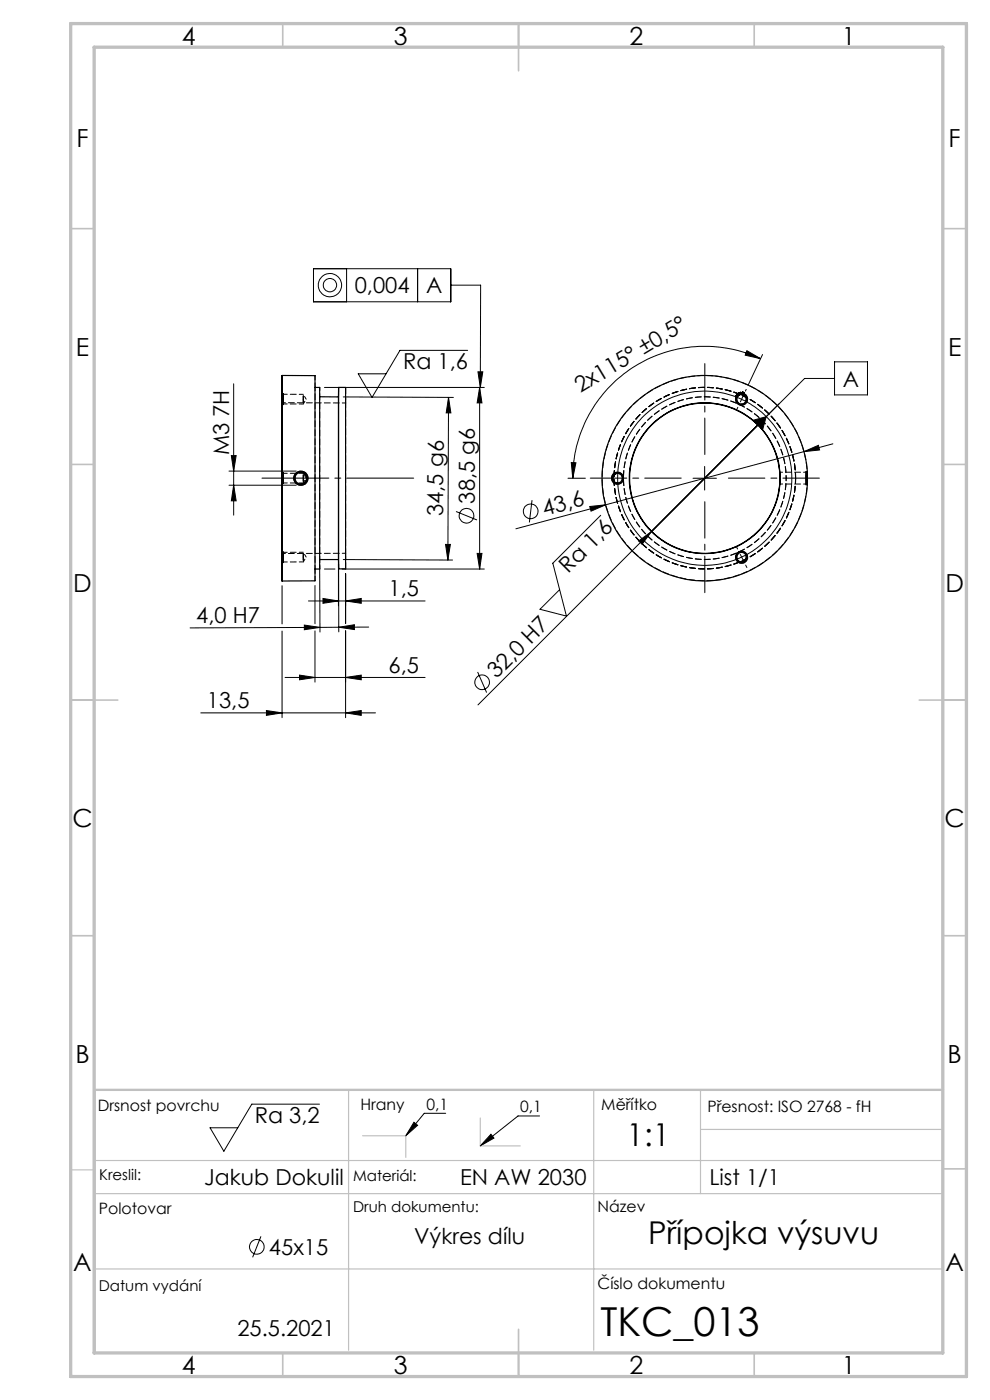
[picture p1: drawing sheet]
<svg xmlns="http://www.w3.org/2000/svg" width="210mm" height="297mm" viewBox="0 0 210 297" stroke-linecap="round" stroke-linejoin="round" font-family="sans-serif">
<g fill="none" stroke="#000" stroke-width=".21">
<path d="M66.5 57h29.1v7h-29.1zM73.5 57v7M88.6 57v7M95.6 60.5h6.4l-.1 21.7M99.2 74.3h-14.4l-5.9 10-2.9-5h5.9M101.4 78.9h1l-.5 3.3zM158.4 74.4l2.9 1.7-3.2-.8zM161.3 76.1a28 28 0 0 0-39.8 25.4M161.7 75.2l-3 6.5M177 76.8h7v7h-7zM48.6 99.9h14.2M49.1 96.7h1l-.5 3.2z"/>
<path d="M49.6 81.4v27.9M60.1 83.4l-.1 2.5zM68.8 82.2h33.9M72.8 84.2l23.4 .1M95.1 84.3l-.1 34.5M95.1 84.3l.5 3.3h-.9zM101.7 82.2l.5 3.3h-1zM101.7 82.2v38.5M121.2 98.1l1 .1-.7 3.3zM149.5 99v5M159.8 89.1l2.7-.7-.7 2.7zM170.5 95.8l3.1-1.3 .2 1z"/>
<path d="M170.5 95.8l-61.1 16.4M171 99.9v3zM176.7 94.2l-6.2 1.6M177 80.3h-6.3l-69.3 69.2M48.6 102.9h14.2M49.6 102.9l.5 3.4h-1zM60 117l.1 2.4zM60.1 100.2v2.5zM67.8 119.7l.1 14.4M72.8 118.7l23.2 .1M94.5 115.5h1l-.5 3.3zM96.7 108.5l4.5 1.8"/>
<path d="M101.2 117.4h1l-.5 3.3zM112.9 106.1l-.6 4.7M120.5 101.5h3.7M125.1 107.5l3.3-.4-3 1.3zM127.4 109.3l-10.1 10.2 2.9 11.2-5.7-1.4 4.2-4.2M135.5 114.8l2.7-2-2 2.7zM147 101.5h5M59.8 124.2v8.2M59.8 133.9v18.4M64.6 132.6l3.3 .5-3.3 .5zM65.4 127.5h24.8M66.8 124.2v8.1"/>
<path d="M66.8 133.8v10.9M67.9 133.1l-27.6 .1M68.5 127l3.3 .5-3.3 .5zM68.8 120.7h2.2M71.8 128.5v-8.8l.1 14.4M71.9 133.1l3.3-.6v1.1zM71.9 133.1h-4M72.6 120.7h30.1M73.3 127.5l3.3-.5v1zM73.3 121.7v10.6M73.3 133.8v18.5M78.2 133l-6.3 .1"/>
<path d="M42.6 151.2h37.1M56.5 150.7l3.3 .5-3.3 .6zM60.5 143.7h29.7M63.5 143.2l3.3 .5-3.3 .5zM73.3 143.7l3.3-.5v1zM73.3 151.2l3.3-.5v1.1zM101.3 142.6l1.9 4.3M67.8 234.2h-14.4l-5.9 10-2.9-4.9h5.8M87.8 238.1l.8 .6-2.5 2.2zM94.5 236.2h-4.5l-3.9 4.7M114.4 236.7h-4.5l-8 6.4M104.1 240.6l.7 .8-2.9 1.7z"/>
<path d="M55.4 262.3l-1.8 4.4"/>
<circle cx="70" cy="60.5" r="1.42"/>
<circle cx="70" cy="60.5" r="2.48"/>
<circle cx="157.3" cy="84.7" r="1.25"/>
<circle cx="63.8" cy="101.4" r="1.51"/>
<circle cx="99" cy="109.4" r="1.56"/>
<circle cx="112.6" cy="108.5" r="1.56"/>
<circle cx="131" cy="101.4" r="1.25"/>
<circle cx="149.5" cy="101.4" r="18.5"/>
<circle cx="157.3" cy="118.2" r="1.24"/>
<circle cx="102.3" cy="144.7" r="1.55"/>
<circle cx="54.5" cy="264.5" r="1.55"/>
</g>
<path d="M55.6 101.4h32.2" fill="none" stroke="#000" stroke-width=".21" stroke-dasharray="15.2 1.3 1.3 1.3" stroke-dashoffset="1.1"/>
<path d="M156.3 86.8l2-4.2" fill="none" stroke="#000" stroke-width=".21" stroke-dasharray="6.3 1.3 1.3 1.3" stroke-dashoffset="6"/>
<path d="M156.2 116l2.2 4.4" fill="none" stroke="#000" stroke-width=".21" stroke-dasharray="6.3 1.3 1.3 1.3" stroke-dashoffset="5.8"/>
<path d="M73.9 231.2v55.3M101.9 237.2v5.9h8.4M125.9 231.2v55.3M148.6 231.2v22M148.6 239.6h51.4M15 248.2h5M20 246.2h180M20 253.2h180M76.9 240.9h9.2v4.6M20 269.2h180" fill="none" stroke="#c0c0c0" stroke-width=".25"/>
<g fill="none" stroke="#c0c0c0" stroke-width=".35">
<path d="M60 5v5M110 5v10M160 5v5M15 48.5h5M200 48.5h5M15 98.5h5M200 98.5h5M15 148.5h10M195 148.5h10M15 198.5h5M200 198.5h5M200 248h5"/>
<path d="M60 287v5M110 282v10M160 287v5"/>
</g>
<path d="M200 231.2h-180v55.3" fill="none" stroke="#c0c0c0" stroke-width=".5"/>
<path d="M15 5h190v287h-190zM20 10h180v277h-180z" fill="none" stroke="#c0c0c0" stroke-width=".7"/>
<path d="M149.5 96.4v-19.3M144.5 101.4h-19.3M149.5 106.4v19.3M154.5 101.4h19.3" fill="none" stroke="#000" stroke-width=".21" stroke-dasharray="15.2 1.3 1.3 1.3" stroke-dashoffset="7.5"/>
<g fill="#000">
<path d="M135.5 114.8l2.7-2-2 2.7z"/>
<path d="M158.4 74.4l2.9 1.7-3.2-.8zM121.2 98.1l1 .1-.7 3.3z"/>
<path d="M95.1 84.3l.5 3.3h-.9zM94.5 115.5h1l-.5 3.3z"/>
<path d="M101.7 82.2l.5 3.3h-1zM101.2 117.4h1l-.5 3.3zM49.1 96.7h1l-.5 3.2zM49.6 102.9l.5 3.4h-1z"/>
<path d="M159.8 89.1l2.7-.7-.7 2.7zM101.4 78.9h1l-.5 3.3z"/>
<path d="M170.5 95.8l3.3-.3-.2-1zM125.1 107.5l.3 .9 3-1.3z"/>
<path d="M64.6 132.6l3.3 .5-3.3 .5zM71.9 133.1l3.3-.6v1.1z"/>
<path d="M56.5 150.7l3.3 .5-3.3 .6zM73.3 151.2l3.3-.5v1.1zM68.5 127l3.3 .5-3.3 .5zM73.3 127.5l3.3-.5v1z"/>
<path d="M73.3 143.7l3.3-.5v1zM63.5 143.2l3.3 .5-3.3 .5z"/>
<path d="M104.1 240.6l.7 .8-2.9 1.7zM87.8 238.1l.8 .6-2.5 2.2z"/>
</g>
<g fill="none" stroke="#000" stroke-width=".25">
<path d="M59.8 79.7h7v43.5l-7 .1M59.8 79.7v21.8M59.8 83.4v2.6v-2.5M66.8 82.2h1v38.5h-1M67.8 84.2h4M71.8 84.2v17.3M71.8 82.2h1.5v38.5h-1.5M71.8 82.2v19.3M71.8 82.2v2M156.4 84.3a1.01 1.01 0 0 1 1.1-.6 1.01 1.01 0 0 1 .8 1M156.6 83.5l-.1 .3 .1-.3-.1 .3 .3-.4-.1 .3 .1-.3-.1 .3 .2-.4-.1 .3 .1-.3-.1 .3 .1-.3-.1 .4 .2-.4-.2 .4 .2-.4-.2 .4 .2-.4-.1 .3 .1-.3-.1 .3 .1-.3-.1 .3 .2-.3-.2 .3 .2-.3-.2 .3 .2-.3-.2 .3 .2-.3-.1 .3 .1-.3-.1 .3 .1-.3-.1 .3 .1-.3-.1 .3 .1-.3v.3l.1-.3-.1 .2 .1-.2-.1 .2 .1-.2-.1 .2 .1-.2-.1 .2 .1-.2-.1 .2 .1-.2-.1 .2 .1-.2-.1 .2 .1-.2-.1 .2 .1-.2-.1 .2 .3-.2-.1 .2 .1-.2-.1 .2 .1-.2-.1 .3 .1-.3-.1 .3 .2-.3-.1 .3 .2-.3-.2 .3 .2-.3-.2 .3 .2-.3-.1 .3 .2-.3-.2 .3 .2-.3-.2 .3 .2-.3-.1 .3 .1-.3-.1 .3 .1-.3-.1 .3 .1-.3-.1 .3 .1-.3-.1 .3 .1-.3-.1 .3 .1-.3-.1 .3 .2-.3-.2 .3 .2-.3-.2 .3 .2-.3-.2 .3 .2-.3-.2 .3 .2-.3-.2 .3 .2-.3-.2 .3 .2-.3-.2 .3 .2-.3-.1 .4 .1-.4-.1 .3 .1-.3-.1 .3 .1-.3-.1 .3 .1-.3-.1 .3 .1-.3-.1 .3 .1-.3-.1 .3 .1-.2-.1 .2 .1-.2-.1 .3 .2-.3-.2 .3 .2-.3-.2 .3 .2-.3-.2 .3 .2-.3-.2 .3 .2-.3-.2 .3 .2-.3-.1 .3 .1-.3-.1 .3 .1-.3-.1 .3 .1-.3-.1 .3 .1-.3-.1 .3 .1-.3-.1 .3 .1-.3-.1 .3 .1-.3-.1 .1 .2 .1a1.28 1.28 0 0 1 .4 1.8 1.28 1.28 0 0 1-1.7 .4 1.28 1.28 0 0 1-.6-1.6zM158.3 84.7l-.1 .4"/>
<path d="M59.8 101.5v21.8M59.8 116.9v2.6zM63.8 100.2a1.23 1.23 0 0 1 1.3 1.3 1.23 1.23 0 0 1-1.3 1.2M67.8 118.7h4M71.8 101.5v17.2M71.8 118.7v2M71.8 101.5v19.2M131 100.4a1.02 1.02 0 0 0-1 1.1 1.02 1.02 0 0 0 1 1M158.2 117.8l.1 .4M158.3 118.2a1.01 1.01 0 0 1-.8 1 1.01 1.01 0 0 1-1.1-.6M165.4 100.2v2.5z"/>
<circle cx="157.3" cy="84.7" r="1.02"/>
<circle cx="63.8" cy="101.5" r="1.51"/>
<circle cx="63.8" cy="101.4" r="1.25"/>
<circle cx="131" cy="101.4" r="1.02"/>
<circle cx="131" cy="101.4" r="1.28"/>
<circle cx="149.5" cy="101.4" r="15.9"/>
<circle cx="149.5" cy="101.4" r="21.8"/>
<circle cx="149.5" cy="101.5" r="16"/>
<circle cx="157.3" cy="118.2" r="1.02"/>
<circle cx="157.3" cy="118.2" r="1.28"/>
</g>
<path d="M73.3 82.2v3.3M73.3 117.4v3.3M171.3 101.4a21.8 21.8 0 0 0-32.1-19.1 21.8 21.8 0 0 0-1.7 37.3 21.8 21.8 0 0 0 33.7-16.2l.1-2" fill="none" stroke="#000" stroke-width=".21" stroke-dasharray="1.3 .6" stroke-dashoffset="-.1"/>
<path d="M168.8 101.4a19.3 19.3 0 0 0-28.4-17 19.3 19.3 0 0 0-1.6 33 19.3 19.3 0 0 0 29.9-14.1l.1-1.9M168.8 101.4a19.3 19.3 0 0 0-28.4-17 19.3 19.3 0 0 0-1.6 33.1 19.3 19.3 0 0 0 29.9-14.2l.1-1.9" fill="none" stroke="#000" stroke-width=".21" stroke-dasharray="1.3 .6" stroke-dashoffset=".1"/>
<path d="M165.4 102.7h5.6M166.8 101.4a17.2 17.2 0 0 0-25.7-15.1 17.2 17.2 0 0 0-.7 29.8 17.2 17.2 0 0 0 26.3-13.8l.1-.9M166.8 101.4a17.3 17.3 0 0 0-25.7-15.1 17.3 17.3 0 0 0-.7 29.8 17.3 17.3 0 0 0 26.3-13.8l.1-.9M171 100.2h-5.6" fill="none" stroke="#000" stroke-width=".21" stroke-dasharray="1.3 .6" stroke-dashoffset=".7"/>
<path d="M131 102.5a1.02 1.02 0 0 0 1-1.1M132 101.4a1.03 1.03 0 0 0-1-1" fill="none" stroke="#000" stroke-width=".21" stroke-dasharray="1.3 .6" stroke-dashoffset=".8"/>
<g fill="none" stroke="#000" stroke-width=".21" stroke-dasharray="1.3 .6">
<path d="M59.8 85.9l.3-.2M60.1 83.6l-.3-.2M66.8 82.2h.1M67.8 84.2h.1M156.4 84.2a1.03 1.03 0 0 0 .5 1.4 1.03 1.03 0 0 0 1.3-.5M156.4 84.2h.1M158.2 85.1h.1M171.2 100l-.2 .2M59.8 102.7l.3-.2M59.8 119.5l.3-.3M60.1 117.2l-.3-.3M60.1 100.4l-.3-.2"/>
<path d="M63.8 102.7h.1M63.8 100.2h.1M67.8 118.7h.1M131 102.5h.1M131 100.4h.1M156.4 118.6h.1M158.2 117.7a1.03 1.03 0 0 0-1.3-.4 1.03 1.03 0 0 0-.5 1.3M158.3 117.8l-.1-.1M171 101.4v-1.2v2.5v-1.3M171 102.7l.2 .2M66.8 120.7h.1"/>
</g>
<path d="M168.7 101.4a19.2 19.2 0 0 0-28.3-16.9 19.2 19.2 0 0 0-1.6 32.9 19.2 19.2 0 0 0 29.9-14.1v-1.9M168.8 101.4a19.2 19.2 0 0 0-28.4-16.9 19.2 19.2 0 0 0-1.6 32.9 19.2 19.2 0 0 0 29.9-14.1l.1-1.9" fill="none" stroke="#000" stroke-width=".21" stroke-dasharray="1.3 .6" stroke-dashoffset=".2"/>
<path d="M59.8 83.3v.2v-.3v.4v-.4v.5v-.3v.1M60.1 84.7v-1.1v2.1v-1M64.3 84.7v-1v2v-1M60.1 101.4v-1v2.1v-1.1M60.1 118.2v-1v2v-1M64.3 101.4v-1v2.1v-1.1M64.3 118.2v-1v2v-1M66.8 101.4v-19.2M171.3 102.6l-.1 .3v-2.9l.1 2.6M66.8 120.7v-19.3" fill="none" stroke="#000" stroke-width=".21" stroke-dasharray="1.3 .6" stroke-dashoffset=".5"/>
<g fill="none" stroke="#000" stroke-width=".21" stroke-dasharray="1.3 .6" stroke-dashoffset=".6">
<path d="M64.3 85.7l.6-1M64.9 84.7l-.6-1M67.8 82.2v2M73.3 85.5l-13.5-.1M59.8 117.4h13.5M63.8 100.2a1.24 1.24 0 0 0-1.2 1.2 1.24 1.24 0 0 0 1.2 1.3M64.3 102.5l.6-1.1M64.3 119.2l.6-1M64.9 118.2l-.6-1M64.9 101.4l-.6-1M67.8 101.4v-17.2M67.8 118.7v-17.3"/>
<path d="M67.8 118.7v2"/>
</g>
<path d="M66.8 79.7v2.5M59.8 101.4v1.3v-1.3M59.8 101.4v-1.2v1.2M73.3 101.4v-15.9M73.3 117.4v-16M66.8 120.7v2.5" fill="none" stroke="#000" stroke-width=".21" stroke-dasharray="1.3 .6" stroke-dashoffset=".3"/>
<path d="M60.1 85.7h4.2M64.3 83.7l-4.2-.1M60.1 102.5h4.2M60.1 119.2h4.2M64.3 117.2h-4.2M64.3 100.4h-4.2" fill="none" stroke="#000" stroke-width=".21" stroke-dasharray="1.3 .6" stroke-dashoffset=".4"/>
<text font-size="8.5" x="127.4" y="283.4">TKC_013</text>
<g font-size="6.7">
<text x="132.9" y="243">1:1</text>
<text x="137.5" y="264">Přípojka výsuvu</text>
</g>
<g font-size="5.3">
<text x="38.5" y="9.5">4</text>
<text x="83.5" y="9.5">3</text>
<text x="133.6" y="9.5">2</text>
<text x="178.6" y="9.5">1</text>
<text x="16.2" y="31.2">F</text>
<text x="201.2" y="31.2">F</text>
<text x="16.1" y="75.5">E</text>
<text x="201.1" y="75.5">E</text>
<text x="15.5" y="125.5">D</text>
<text x="200.5" y="125.5">D</text>
<text x="15.4" y="175.5">C</text>
<text x="200.4" y="175.5">C</text>
<text x="16" y="225.5">B</text>
<text x="201" y="225.5">B</text>
<text x="15.5" y="269.7">A</text>
<text x="200.5" y="269.7">A</text>
<text x="38.5" y="291.5">4</text>
<text x="83.5" y="291.5">3</text>
<text x="133.6" y="291.5">2</text>
<text x="178.6" y="291.5">1</text>
</g>
<g font-size="4.7">
<text x="75.3" y="62.3">0,004</text>
<text x="90.4" y="62.3">A</text>
<text x="85.5" y="78.3">Ra 1,6</text>
<text x="123.1" y="83.4" transform="rotate(-31 123.1 83.4)">2x115° ±0,5°</text>
<text x="178.8" y="82">A</text>
<text x="48.6" y="96.6" transform="rotate(-90 48.6 96.6)">M3 7H</text>
<text x="100.7" y="106.8" transform="rotate(-90 100.7 106.8)">38,5 g6</text>
<text x="94" y="109.5" transform="rotate(-90 94 109.5)">34,5 g6</text>
<text x="115.5" y="109.4" transform="rotate(-15 115.5 109.4)">43,6</text>
<text x="120.6" y="121.8" transform="rotate(-45 120.6 121.8)">Ra 1,6</text>
<text x="82.4" y="126.4">1,5</text>
<text x="41.6" y="132.2">4,0 H7</text>
<text x="82.4" y="142.7">6,5</text>
<text x="105.3" y="144.1" transform="rotate(-45 105.3 144.1)">32,0 H7</text>
<text x="43.9" y="150.2">13,5</text>
<text x="54.1" y="238.2">Ra 3,2</text>
<text x="43.3" y="251.3">Jakub Dokulil</text>
<text x="97.6" y="251.3">EN AW 2030</text>
<text x="150.5" y="251.3">List 1/1</text>
<text x="87.8" y="264">Výkres dílu</text>
<text x="57.1" y="266.3">45x15</text>
<text x="50.4" y="283.4">25.5.2021</text>
</g>
<g font-size="3.3">
<text x="20.7" y="235.7">Drsnost povrchu</text>
<text x="76.4" y="235.4">Hrany</text>
<text x="90.5" y="235.4">0,1</text>
<text x="110.4" y="236">0,1</text>
<text x="127.5" y="235.4">Měřítko</text>
<text x="150.1" y="236">Přesnost: ISO 2768 - fH</text>
<text x="21" y="257.5">Polotovar</text>
<text x="126.8" y="257">Název</text>
<text x="126.8" y="273.4">Číslo dokumentu</text>
</g>
<g font-size="3.2">
<text x="21" y="250.3">Kreslil:</text>
<text x="74.9" y="250.5">Materiál:</text>
<text x="74.9" y="257">Druh dokumentu:</text>
<text x="21" y="273.8">Datum vydání</text>
</g>
</svg>
